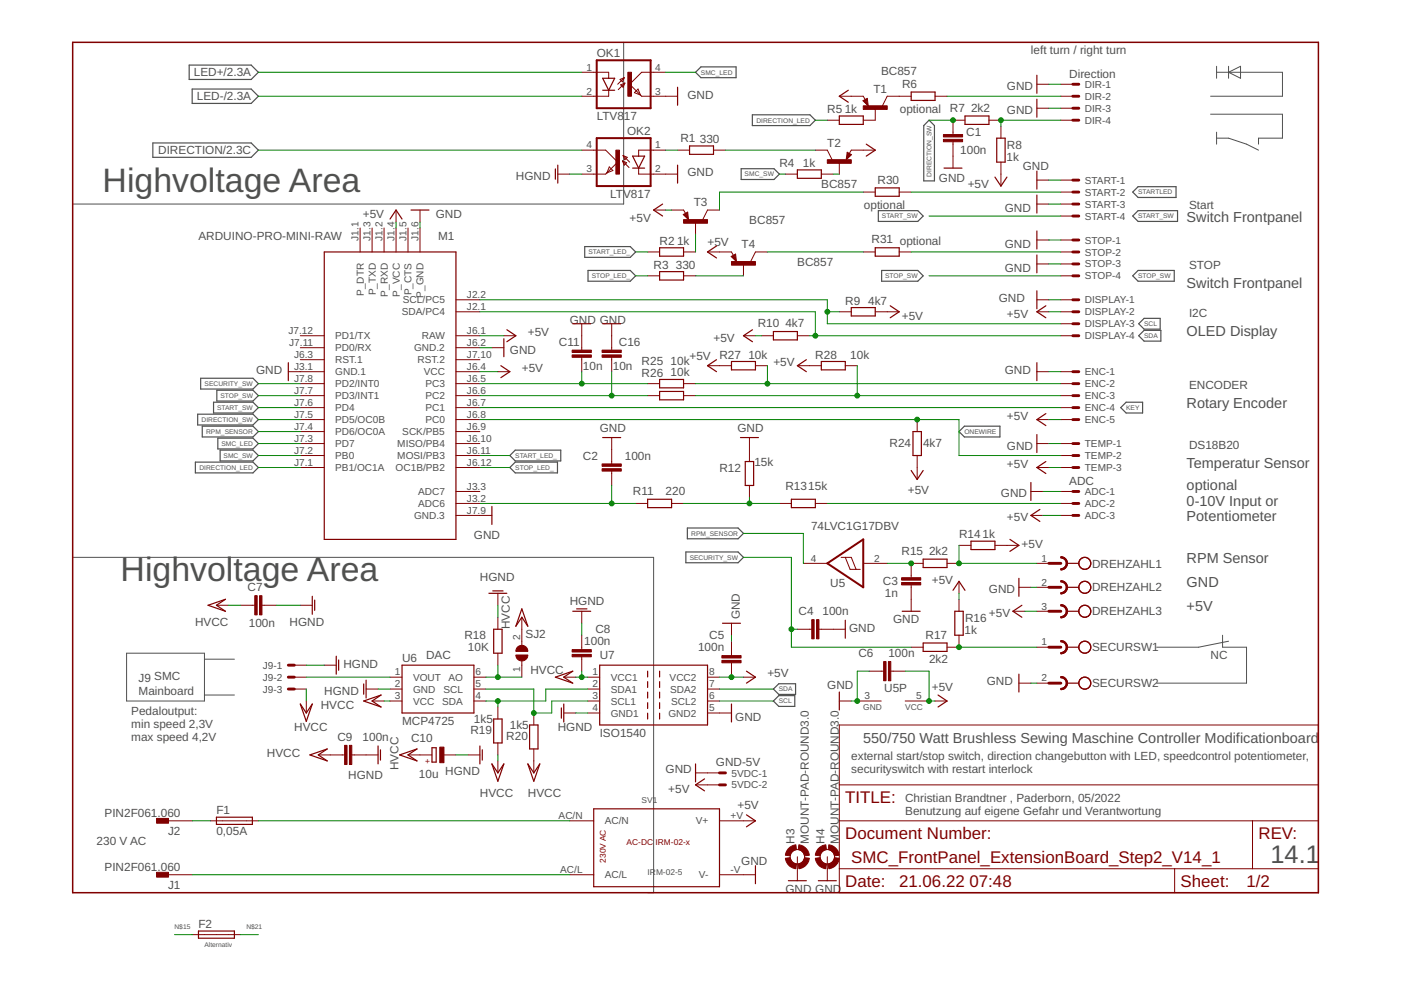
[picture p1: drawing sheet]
<svg xmlns="http://www.w3.org/2000/svg" width="297mm" height="210mm" viewBox="0 0 297 210" stroke-linecap="round" stroke-linejoin="round" font-family="sans-serif">
<g fill="none" stroke="#505050" stroke-width=".21">
<path d="M132.2 9v34.3h-116.8M257.9 15.3h14v5.1h-15.2M257.9 14.1v2.5M260.5 14.1v2.5M260.5 15.3l2.5-1.2v2.5zM256.7 24.2h15.2v5.1h-5.1v1.3M257.9 29.3h2.6l3.8 1.3 2.5 1.2M257.9 28v2.6M15.4 118.2h123.2v71.1h-1.3M26.8 138.5h16.5v10.1h-16.5zM43.3 139.8h6.4M259.2 134.7v2.5h5.1v7.6h-19.1"/>
<path d="M260.5 136l-6.4 1.2h-8.9M43.3 147.4h6.4"/>
</g>
<g fill="none" stroke="#505050" stroke-width=".25">
<path d="M40.1 13.8h13.2l1.5 1.5-1.5 1.5h-13.2zM40.7 18.9h12.6l1.5 1.5-1.5 1.5h-12.6zM148.6 14.2h7.5v2.3h-7.5l-1.1-1.2zM32.4 30.3h20.9l1.5 1.5-1.5 1.6h-20.9zM157.1 35.8h7l1.1 1.1-1.1 1.2h-7zM159.5 24.3h12.2l1.2 1.2-1.2 1.1h-12.2zM197 25.5l1.1 1.1v11.8h-2.2v-11.8zM124 52.3h9.6l1.2 1.1-1.2 1.2h-9.6zM124.7 57.3h8.9l1.2 1.2-1.2 1.1h-8.9zM186.2 44.7h8.4l1.1 1.1-1.1 1.1h-8.4zM186.9 57.3h7.7l1.1 1.2-1.1 1.1h-7.7zM240.2 40.7l1.1-1.1h8v2.3h-8z"/>
<path d="M240.2 45.8l1.1-1.1h8.4v2.2h-8.4zM240.2 58.5l1.1-1.2h7.7v2.3h-7.7zM241.4 68.6l1.2-1.1h3.4v2.3h-3.4zM241.4 71.2l1.2-1.2h3.5v2.3h-3.5zM41.4 98h12.2l1.2 1.1-1.2 1.2h-12.2zM41.9 87.8h11.7l1.2 1.2-1.2 1.1h-11.7zM42.5 80.2h11.1l1.2 1.1-1.2 1.2h-11.1zM42.9 90.4h10.7l1.2 1.1-1.2 1.1h-10.7zM45.3 85.3h8.3l1.2 1.1-1.2 1.2h-8.3zM46 82.7h7.6l1.2 1.2-1.2 1.1h-7.6zM46.2 92.9h7.4l1.2 1.1-1.2 1.2h-7.4zM46.7 95.4h6.9l1.2 1.2-1.2 1.1h-6.9z"/>
<path d="M108.1 99.1l1.1-1.1h9v2.3h-9zM109.2 95.4h9.7v2.3h-9.7l-1.1-1.1zM203.3 91.5l1.2-1.1h7.5v2.2h-7.5zM237.6 86.4l1.2-1.1h3.5v2.3h-3.5zM145.4 117h11.1l1.1 1.2-1.1 1.1h-11.1zM145.7 112h10.8l1.1 1.1-1.1 1.1h-10.8zM164 148.6l1.1-1.1h3.4v2.3h-3.4zM164 146.1l1.1-1.1h3.6v2.2h-3.6z"/>
</g>
<path d="M15.4 9h264.1v180.3h-264.1z" fill="none" stroke="#800000" stroke-width=".32"/>
<g fill="none" stroke="#800000" stroke-width=".21">
<path d="M123.3 15.3h5.8v1.3M129.1 19.1v1.3h-5.8M131.5 16.8l.9-.3-.4 .9zM131.6 18l.9-.4-.4 .9zM132.4 16.5l-1.4 1.4M132.5 17.6l-1.4 1.4M135.3 18.9l.5 1.3-1.3-.6zM141.1 15.3h-5.1l-2.5 2.6 2.5 2.5h7.7M219.8 17.9h2.6M224.9 17.9h2.6M118.3 36.9h2.5M123.3 31.8h5.1l2.6 2.6-2.6 2.5h-5.1"/>
<path d="M129.2 35.4l.7 .8-1.2 .5zM132 34.1l1.4 1.4M132 34.1l.9 .4-.5 .5zM132.1 33l.9 .4-.5 .5zM132.1 33l1.4 1.4M135.4 35.6v1.3h8.3M141.1 31.8h-5.7v1.3M143.7 31.8h2.5M151.3 31.8h2.5M166.5 36.9h2.6M172.9 31.8h2.5l1 2.1M174.1 36.9h2.6"/>
<path d="M175.4 25.5h2.5M177.9 34.4v2.5M177.9 20.4h5.1l.4 .7M179.6 32.3l.9 .5-1.1 1zM183 21.4l.9-.6 .2 1.6zM185.6 31.8h-5.1l-.4 .8M185.6 22.9v2.6h-2.6M193.2 20.4h-5.1l-1 2M198.2 20.4h2.6M202.1 30.1v5.5M204.6 25.5h-2.5v3M209.7 25.5h2.5"/>
<path d="M212.2 26.8v2.5M212.2 34.4v5.1M219.8 38.2h2.6M219.8 22.9h2.6M224.9 20.4h2.6M224.9 38.2h2.6M224.9 22.9h2.6M224.9 25.5h2.6M76.3 48.3v5.1M78.9 48.3v5.1M81.4 48.3v5.1M84 44.5v2.6"/>
<path d="M84 48.3v5.1M86.5 48.3v5.1M89 44.5v2.6M89 48.3v5.1M137.3 53.4h2.5M137.3 58.5h2.5M138.6 44.5h2.5M142.4 44.5h2.5l.5 .8M144.9 45.5l.9-.5 .2 1.5zM144.9 53.4h2.6M144.9 58.5h2.6M147.5 47.1v2.5"/>
<path d="M150 53.4h5.1l.4 .7M152.5 44.5h-2.5l-1 2.1M155 54.4l1-.5 .1 1.5zM157.6 56v2.5M162.7 53.4h-2.5l-1 2.1M183 53.4h2.6M183 40.7h2.6M190.6 53.4h2.6M190.6 40.7h2.6M219.8 43.3h2.6M219.8 50.9h2.6M219.8 56h2.6"/>
<path d="M224.9 53.4h2.6M224.9 58.5h2.6M224.9 43.3h2.6M224.9 40.7h2.6M224.9 45.8h2.6M224.9 50.9h2.6M224.9 56h2.6M61.1 78.8h7.6M63.7 71.2h5M63.7 73.7h5M63.7 76.3h5M96.7 78.8h5"/>
<path d="M96.7 71.2h5M96.7 66.1h5M96.7 63.6h5M96.7 73.7h5M96.7 76.3h5M104.3 73.7h2.5M105.6 78.8h2.5M106.8 71.2h2.6M123.3 68.6v5.6M123.3 75.8v3M129.7 68.6v5.6M129.7 75.8v3"/>
<path d="M150 77.5h5.1M157.6 71.2h2.6M160.2 77.5h2.5M161.4 71.2h2.6M169.1 71.2h2.5M169.1 77.5h5M177.9 66.1h2.6M179.2 77.5h2.6M185.6 66.1h5M219.8 78.8h2.6M219.8 66.1h2.6M219.8 63.6h2.6"/>
<path d="M224.9 78.8h2.6M224.9 71.2h2.6M224.9 66.1h2.6M224.9 63.6h2.6M224.9 68.6h2.6M63.7 81.3h5M63.7 83.9h5M63.7 86.4h5M63.7 89h5M63.7 94h5M63.7 96.6h5M63.7 99.1h5"/>
<path d="M63.7 91.5h5M96.7 81.3h5M96.7 83.9h5M96.7 86.4h5M96.7 89h5M96.7 94h5M96.7 96.6h5M96.7 99.1h5M96.7 91.5h5M129.7 92.8v5.6M129.7 99.9v3M137.3 81.3h2.5"/>
<path d="M137.3 83.9h2.5M144.9 81.3h2.6M144.9 83.9h2.6M158.9 92.8v5.1M194.5 89v2.5M194.5 96.6v5.1M219.8 89h2.6M219.8 94h2.6M219.8 99.1h2.6M224.9 81.3h2.6M224.9 83.9h2.6M224.9 86.4h2.6"/>
<path d="M224.9 89h2.6M224.9 94h2.6M224.9 96.6h2.6M224.9 99.1h2.6M96.7 104.2h5M96.7 106.7h5M96.7 109.3h7.6M134.8 106.7h2.5M142.4 106.7h2.5M158.9 102.9v2.6M165.2 106.7h2.6M170.3 119.4h5.1"/>
<path d="M172.9 106.7h2.5M178.3 118.2h2.2l1 2.5M179.2 118.2l1 2.5h2.2M183 119.4h5.1M195.7 119.4h-2.5v3.1M200.8 119.4h2.5M203.3 115.6h2.6M210.9 115.6h5.1M218.6 104.2h2.5M218.6 109.3h2.5M219.8 119.4h2.6M224.9 104.2h2.6"/>
<path d="M224.9 106.7h2.6M224.9 109.3h2.6M45.9 128.3h2.5M51 128.3h3M55.5 128.3h3.1M63.7 128.3h2.5M105.6 125.8v2.5M105.6 130.9v2.5M105.6 138.5v2.5M110.6 130.9v5.9M123.3 129.6v2.5M123.3 134.7v3"/>
<path d="M123.3 139.3v3M155.1 132.1v2.6M155.1 136v3M169.1 133.4h3M173.6 133.4h5.6M193.2 137.2h2.5M193.2 124v5.6M203.3 123.3v2.5M203.3 127.1v2.5M203.3 134.7v2.5h-2.5M214.8 129.6h2.5M216 124.5h2.6"/>
<path d="M219.8 137.2h2.6M219.8 124.5h2.6M219.8 129.6h2.6M62.4 143.6h2.5M62.4 146.1h2.5M62.4 141h2.5M64.9 148.6v2.6M68.7 141h2.6M77.6 146.1h2.6M78.9 148.6h2.5M82.7 143.6h2.5M82.7 146.1h2.5"/>
<path d="M82.7 148.6h2.5M100.5 143.6h2.5M100.5 146.1h2.5M100.5 148.6h2.5M105.6 149.9v2.5M105.6 157.5v2.6M110.6 140.1v3.5M113.2 151.2v2.5M113.2 158.8v5.1M119.5 143.6h2.6M119.5 151.2h2.6M124.6 143.6h2.5"/>
<path d="M124.6 151.2h2.5M124.6 146.1h2.5M124.6 148.6h2.5M150 143.6h2.5M150 151.2h5.1M150 146.1h2.5M150 148.6h2.5M155.1 140.5v3.1M157.6 143.6h2.6M177.9 153.7h101.6v35.6h-101.6zM177.9 148.6h2.6M181.8 148.6h5"/>
<path d="M184.3 142.3h3M188.9 142.3h3M191.9 148.6h5.1M198.2 148.6h2.6M216 144.8h2.6M219.8 144.8h2.6M35.7 174h5.1M44.6 174h10.2M67.5 160.1h5.6M74.6 160.1h5.6M86.5 160.1h5.1M94.1 160.1h2.6"/>
<path d="M99.2 160.1h2.5M105.6 161.3v2.6M120.8 174h5.1M147.5 166.4h5M147.5 163.9h5M152.5 174h7.7M177.9 174h101.6M177.9 166.4h101.6M265.6 174v10.2M35.7 185.5h5.1M40.8 198.2h10.2M120.8 185.5h5.1"/>
<path d="M152.5 185.5h7.7M169.1 181.7v5M175.4 181.7v5M177.9 184.2h101.6M249 184.2v5.1"/>
<circle cx="169.1" cy="181.7" r="1.52"/>
<circle cx="175.4" cy="181.7" r="1.52"/>
</g>
<g fill="none" stroke="#800000" stroke-width=".25">
<path d="M127.8 16.6h2.5l-1.2 2.5zM127.8 19.1h2.5M143.7 18.5v3.8M179.9 19.1l-2 1.3 2 1.3M193.2 19.5h5v1.8h-5zM219.8 16v3.8M117.8 35.8v2.2M118.3 35v3.8M134.1 35.6h2.6M134.1 33.1h2.6l-1.3 2.5zM143.7 35v3.8M146.2 30.9h5.1v1.8h-5.1z"/>
<path d="M169.1 36h5v1.8h-5zM177.9 24.6h5.1v1.8h-5.1zM179.7 32.5l.7 .4-.8 .7 .1-1 .4 .3-.2 .3v-.3M183.7 30.6l1.9 1.2-1.9 1.3M183.8 21l-.6 .4 .7 .8-.1-1-.4 .2 .3 .4v-.4M185.6 39.8h5v1.8h-5zM200.2 35.6h3.8M204.6 24.6h5.1v1.8h-5.1zM210.9 37.5l1.3 2 1.3-2M211.3 29.3h1.8v5.1h-1.8zM219.8 21v3.8M219.8 36.3v3.8"/>
<path d="M68.7 53.4h28v61h-28zM82.7 46.4l1.3-1.9 1.2 1.9M87.1 44.5h3.9M139.8 52.5h5.1v1.8h-5.1zM139.8 57.6h5.1v1.8h-5.1zM140.5 43.3l-1.9 1.2 1.9 1.3M145.7 45.2l-.6 .4 .7 .7-.1-1-.4 .3 .3 .3v-.3M151.9 52.2l-1.9 1.2 1.9 1.3M155.9 54.1l-.7 .3 .8 .8-.1-1-.4 .2 .2 .4v-.4M185.6 52.5h5v1.8h-5zM219.8 41.4v3.8M219.8 49v3.8"/>
<path d="M219.8 54.1v3.7M61.1 76.9v3.8M106.2 77.5l1.9 1.3-1.9 1.3M106.8 71.8v3.8M107.5 69.9l1.9 1.3-1.9 1.3M121.4 68.6h3.8M127.8 68.6h3.8M151.9 76.3l-1.9 1.2 1.9 1.3M155.1 76.6h5.1v1.8h-5.1zM159.5 69.9l-1.9 1.3 1.9 1.3M164 70.3h5.1v1.8h-5.1zM171 76.3l-1.9 1.2 1.9 1.3"/>
<path d="M174.1 76.6h5.1v1.8h-5.1zM180.5 65.2h5.1v1.8h-5.1zM188.7 64.8l1.9 1.3-1.9 1.3M219.8 61.7v3.8M219.8 76.9v3.8M221.7 64.8l-1.9 1.3 1.9 1.3M127.8 92.8h3.8M139.8 80.5h5.1v1.7h-5.1zM139.8 83h5.1v1.8h-5.1zM157 92.8h3.8M158 97.9h1.8v5h-1.8zM193.2 99.8l1.3 1.9 1.2-1.9"/>
<path d="M193.6 91.5h1.7v5.1h-1.7zM219.8 92.1v3.8M221.7 87.7l-1.9 1.3 1.9 1.2M221.7 97.9l-1.9 1.2 1.9 1.3M104.3 107.4v3.8M137.3 105.9h5.1v1.7h-5.1zM167.8 105.9h5.1v1.7h-5.1zM195.7 118.6h5.1v1.7h-5.1zM205.9 114.7h5v1.8h-5zM214.1 114.4l1.9 1.2-1.9 1.3M218.6 102.3v3.8M220.5 108l-1.9 1.3 1.9 1.3"/>
<path d="M226.2 119.4h2.5M44.1 128.3l3.7-1.2-1.9 1.2 1.9 1.3zM66.2 126.4v3.8M66.7 127.2v2.2M71.3 139.1v3.8M71.8 139.9v2.2M103.7 125.8h3.8M104.5 125.3h2.2M104.7 133.4h1.7v5.1h-1.7zM110.6 129.1l1.3 3.7-1.3-1.9-1.2 1.9zM121.4 129.6h3.8M122.3 129.1h2.1"/>
<path d="M153.2 132.1h3.8M179.2 131.5v3.8M191.3 129.6h3.8M195.7 136.3h5.1v1.8h-5.1zM202.1 125.2l1.2-1.9 1.3 1.9M202.4 129.6h1.8v5.1h-1.8zM216 122.6v3.8M216.7 128.3l-1.9 1.3 1.9 1.3M226.2 129.6h2.5M226.2 137.2h2.5M226.2 124.5h2.5M63.7 149.3l1.2 1.9 1.3-1.9-1.3 3.7z"/>
<path d="M77.1 148.6l3.7-1.2-1.9 1.2 1.9 1.3zM77.1 145v2.2M77.6 144.2v3.8M80.2 158.2v3.8M80.7 159v2.2M85.2 141h15.3v10.2h-15.3zM91.6 158.5h.9v3.1h-.9zM101.7 158.2v3.8M102.3 159v2.2M104.7 152.4h1.7v5.1h-1.7zM112.3 153.7h1.8v5.1h-1.8zM117.8 143.6l3.6-1.3-1.9 1.3 1.9 1.2z"/>
<path d="M119 150.1v2.2M119.5 149.3v3.8M127.1 141h22.9v12.7h-22.9zM137.3 142.3v1.2M137.3 144.5v1.3M137.3 146.7v1.3M137.3 149v1.2M137.3 151.2v1.2M139.8 142.3v1.2M139.8 144.5v1.3M139.8 146.7v1.3M139.8 149v1.2"/>
<path d="M139.8 151.2v1.2M155.1 149.3v3.8M158.3 142.3l1.9 1.3-1.9 1.2M177.9 146.7v3.8M198.9 147.4l1.9 1.2-1.9 1.3M216 142.9v3.8M226.2 144.8h2.5M45.9 173.3h7.6v1.5h-7.6zM65.7 160.1l3.7-1.3-1.9 1.3 1.9 1.2zM84.7 160.1l3.7-1.3-1.9 1.3 1.9 1.2zM104.3 162l1.3 1.9 1.2-1.9-1.2 3.7zM111.9 162l1.3 1.9 1.2-1.9-1.2 3.7z"/>
<path d="M125.9 171.5h26.6v16.5h-26.6zM147.5 162v3.8M149.4 165.1l-1.9 1.3 1.9 1.3M158.3 172.8l1.9 1.2-1.9 1.3M42.1 197.4h7.6v1.5h-7.6zM160.2 183.6v3.8M167.2 186.7h3.8M173.5 186.7h3.8"/>
<circle cx="230" cy="119.4" r="1.27"/>
<circle cx="230" cy="137.2" r="1.27"/>
<circle cx="230" cy="129.6" r="1.27"/>
<circle cx="230" cy="124.5" r="1.27"/>
<circle cx="230" cy="144.8" r="1.27"/>
</g>
<g fill="#800000" stroke="#800000" stroke-width=".21">
<path d="M33.2 173.5h2.5v1h-2.5z"/>
<path d="M33.2 185h2.5v1h-2.5z"/>
<path d="M133.1 15.3h.8v5.1h-.8z"/>
<path d="M173.1 131.4h.5v4h-.5z"/>
<path d="M172.1 131.4h.5v4h-.5z"/>
<path d="M54 126.3h.5v4.1h-.5z"/>
<path d="M55 126.3h.5v4.1h-.5z"/>
<path d="M153.1 139h4v.5h-4z"/>
<path d="M153.1 140h4v.5h-4z"/>
<path d="M73.1 158h.5v4.1h-.5z"/>
<path d="M74.1 158h.5v4.1h-.5z"/>
<path d="M93.2 158.4h.9v3.3h-.9z"/>
<path d="M121.3 137.7h4.1v.5h-4.1z"/>
<path d="M121.3 138.7h4.1v.6h-4.1z"/>
<path d="M155.1 55.5h5.1v.7h-5.1z"/>
<path d="M191.2 122.5h4v.5h-4z"/>
<path d="M191.2 123.5h4v.5h-4z"/>
<path d="M127.7 98.4h4v.5h-4z"/>
<path d="M127.7 99.4h4v.5h-4z"/>
<path d="M187.3 140.3h.6v4h-.6z"/>
<path d="M188.4 140.3h.5v4h-.5z"/>
<path d="M144.9 46.6h5.1v.7h-5.1z"/>
<path d="M175.4 33.9h5.1v.7h-5.1z"/>
<path d="M200 28.5h4.1v.5h-4.1z"/>
<path d="M200 29.5h4.1v.6h-4.1z"/>
<path d="M183 22.4h5.1v.8h-5.1z"/>
<path d="M130.6 31.8h.7v5.1h-.7z"/>
<path d="M121.3 74.2h4.1v.5h-4.1z"/>
<path d="M121.3 75.2h4.1v.6h-4.1z"/>
<path d="M127.7 74.2h4v.5h-4z"/>
<path d="M127.7 75.2h4v.6h-4z"/>
</g>
<path d="M126.5 12.8h11.4v10.1h-11.4zM126.5 29.3h11.4v10.2h-11.4zM175.4 119.4l7.6-5v10.1z" fill="none" stroke="#800000" stroke-width=".42"/>
<g fill="#800000" stroke="#800000" stroke-width=".21">
<path d="M224.9 135.8a1.37 1.37 0 0 1 1.4 1.4h-.2l-.1-.5-.4-.4-.7-.2z" fill-rule="evenodd"/>
<path d="M224.9 138.4l.7-.3 .4-.4 .1-.5h.2a1.37 1.37 0 0 1-1.4 1.4z" fill-rule="evenodd"/>
<path d="M224.9 135.8a1.4 1.4 0 0 1 1.4 1.4 1.4 1.4 0 0 1-1.4 1.4v-.2a1.14 1.14 0 0 0 1.2-1.2 1.14 1.14 0 0 0-1.2-1.1z" fill-rule="evenodd"/>
<path d="M224.9 143.4a1.37 1.37 0 0 1 1.4 1.4h-.2l-.1-.5-.4-.4-.7-.2z" fill-rule="evenodd"/>
<path d="M224.9 146l.7-.3 .4-.4 .1-.5h.2a1.37 1.37 0 0 1-1.4 1.4z" fill-rule="evenodd"/>
<path d="M224.9 143.4a1.39 1.39 0 0 1 1.4 1.4 1.39 1.39 0 0 1-1.4 1.4v-.2a1.13 1.13 0 0 0 1.2-1.2 1.13 1.13 0 0 0-1.2-1.1z" fill-rule="evenodd"/>
<path d="M109.8 137.1a1.27 1.27 0 0 1 1.4-.2 1.27 1.27 0 0 1 .7 1.2h-2.5l.1-.5z" fill-rule="evenodd"/>
<path d="M109.4 138.9h2.5a1.27 1.27 0 0 1-1.3 1.2 1.27 1.27 0 0 1-1.2-1.2z" fill-rule="evenodd"/>
<path d="M173.4 180l.7-.5 1-.4 .1 1-.6 .3a1.4 1.4 0 0 0-.7 1.1l-1-.2z" fill-rule="evenodd"/>
<path d="M172.9 182l1-.2 .4 1 .9 .4-.1 1a2.48 2.48 0 0 1-2.2-2.2z" fill-rule="evenodd"/>
<path d="M175.6 183.2a1.51 1.51 0 0 0 1.3-1.4l1 .2a2.53 2.53 0 0 1-2.2 2.2z" fill-rule="evenodd"/>
<path d="M175.7 179.1a2.54 2.54 0 0 1 2.2 2.2l-1 .2-.4-.9-.9-.5z" fill-rule="evenodd"/>
<path d="M167.1 180l.6-.5 1-.4 .2 1-.7 .3a1.4 1.4 0 0 0-.7 1.1l-1-.2z" fill-rule="evenodd"/>
<path d="M166.5 182l1-.2 .5 1 .9 .4-.2 1a2.48 2.48 0 0 1-2.2-2.2z" fill-rule="evenodd"/>
<path d="M169.2 183.2a1.51 1.51 0 0 0 1.4-1.4l1 .2a2.59 2.59 0 0 1-2.2 2.2z" fill-rule="evenodd"/>
<path d="M169.4 179.1a2.59 2.59 0 0 1 2.2 2.2l-1 .2-.5-.9-.9-.5z" fill-rule="evenodd"/>
<path d="M224.9 118a1.37 1.37 0 0 1 1.4 1.4h-.2l-.1-.5-.4-.3-.7-.3z" fill-rule="evenodd"/>
<path d="M224.9 120.6l.7-.3 .4-.4 .1-.5h.2a1.37 1.37 0 0 1-1.4 1.4z" fill-rule="evenodd"/>
<path d="M224.9 118a1.4 1.4 0 0 1 1.4 1.4 1.4 1.4 0 0 1-1.4 1.4v-.2a1.14 1.14 0 0 0 1.2-1.2 1.14 1.14 0 0 0-1.2-1.1z" fill-rule="evenodd"/>
<path d="M224.9 123.1a1.37 1.37 0 0 1 1.4 1.4h-.2l-.1-.5-.4-.4-.7-.2z" fill-rule="evenodd"/>
<path d="M224.9 125.7l.7-.3 .4-.4 .1-.5h.2a1.37 1.37 0 0 1-1.4 1.4z" fill-rule="evenodd"/>
<path d="M224.9 123.1a1.4 1.4 0 0 1 1.4 1.4 1.4 1.4 0 0 1-1.4 1.4v-.2a1.14 1.14 0 0 0 1.2-1.2 1.14 1.14 0 0 0-1.2-1.1z" fill-rule="evenodd"/>
<path d="M224.9 128.2a1.37 1.37 0 0 1 1.4 1.4h-.2l-.1-.5-.4-.4-.7-.2z" fill-rule="evenodd"/>
<path d="M224.9 130.7l.7-.2 .4-.4 .1-.5h.2a1.37 1.37 0 0 1-1.4 1.4z" fill-rule="evenodd"/>
<path d="M224.9 128.2a1.4 1.4 0 0 1 1.4 1.4 1.4 1.4 0 0 1-1.4 1.4v-.3a1.14 1.14 0 0 0 1.2-1.1 1.14 1.14 0 0 0-1.2-1.1z" fill-rule="evenodd"/>
</g>
<g fill="none" stroke="#800000" stroke-width=".61">
<path d="M227.5 17.9h1.2M227.5 20.4h1.2M227.5 22.9h1.2M227.5 25.5h1.2M227.5 38.2h1.2M227.5 40.7h1.2M227.5 43.3h1.2M227.5 45.8h1.2M227.5 50.9h1.2M227.5 53.4h1.2M227.5 56h1.2M227.5 58.5h1.2"/>
<path d="M227.5 63.6h1.2M227.5 66.1h1.2M227.5 68.6h1.2M227.5 71.2h1.2M227.5 78.8h1.2M227.5 81.3h1.2M227.5 83.9h1.2M227.5 86.4h1.2M227.5 89h1.2M227.5 94h1.2M227.5 96.6h1.2M227.5 99.1h1.2"/>
<path d="M222.4 119.4h2.5M227.5 104.2h1.2M227.5 106.7h1.2M227.5 109.3h1.2M222.4 137.2h2.5M222.4 124.5h2.5M222.4 129.6h2.5M61.1 141h1.3M61.1 143.6h1.3M61.1 146.1h1.3M222.4 144.8h2.5M152.5 166.4h1.3"/>
<path d="M152.5 163.9h1.3"/>
</g>
<g fill="none" stroke="#008000" stroke-width=".21">
<path d="M54.8 15.3h68.5M141.1 15.3h6.4M222.4 17.9h2.5M54.8 20.4h68.5M54.8 31.8h68.5M120.8 36.9h2.5M141.1 31.8h2.6M153.8 31.8h19.1M165.2 36.9h1.3M172.9 25.5h2.5M176.7 36.9h1.2M197 25.5h5.1"/>
<path d="M200.8 20.4h24.1M222.4 38.2h2.5M222.4 22.9h2.5M224.9 25.5h-12.7v1.3M84 47.1v1.2M89 47.1v1.2M134.8 58.5h2.5M134.8 53.4h2.5M141.1 44.5h1.3M147.5 49.6v3.8M147.5 58.5h10.1M162.7 53.4h20.3"/>
<path d="M183 40.7h-30.5v3.8M193.2 40.7h31.7M193.2 53.4h31.7M197 58.5h27.9M197 45.8h27.9M222.4 43.3h2.5M222.4 50.9h2.5M222.4 56h2.5M101.7 63.6h73.7v5h49.5M101.7 78.8h3.9M101.7 73.7h2.6M101.7 71.2h5.1"/>
<path d="M101.7 66.1h71.2v5.1M123.3 78.8v2.5M129.7 78.8v5.1M160.2 71.2h1.2M162.7 77.5v3.8M171.6 71.2h53.3M175.4 66.1h2.5M181.8 77.5v6.4M222.4 63.6h2.5M222.4 78.8h2.5M222.4 66.1h2.5M54.8 94h8.9"/>
<path d="M54.8 89h8.9M54.8 99.1h8.9M54.8 81.3h8.9M54.8 86.4h8.9M54.8 83.9h8.9M54.8 96.6h8.9M54.8 91.5h8.9M101.7 89h101.6v7.6h21.6M101.7 99.1h6.4M101.7 81.3h35.6M101.7 86.4h123.2M101.7 83.9h35.6"/>
<path d="M101.7 96.6h6.4M147.5 81.3h77.4M147.5 83.9h77.4M222.4 94h2.5M222.4 89h2.5M222.4 99.1h2.5M101.7 106.7h33.1M129.7 102.9v3.8M144.9 106.7h20.3M157.6 118.2h10.2v19h25.4M157.6 113.1h12.7v6.3M158.9 105.5v1.2"/>
<path d="M175.4 106.7h49.5M188.1 119.4h5.1M203.3 115.6v3.8h16.5M221.1 104.2h3.8M221.1 109.3h3.8M48.4 128.3h2.6M58.6 128.3h5.1M105.6 128.3v2.6M123.3 132.1v2.6M155.1 134.7v1.3M167.8 133.4h1.3M203.3 125.8v1.3"/>
<path d="M203.3 137.2h16.5M217.3 129.6h2.5M218.6 124.5h1.2M64.9 143.6h17.8M64.9 141h3.8M64.9 146.1v2.5M80.2 146.1h2.5M81.4 148.6h1.3M103 146.1h10.2v5.1h3.8v-2.6h7.6M103 143.6h7.6M105.6 141v2.6M105.6 148.6v1.3"/>
<path d="M122.1 143.6h2.5M122.1 151.2h2.5M123.3 142.3v1.3M124.6 146.1h-8.9v2.5h-12.7M152.5 148.6h11.5M152.5 143.6h5.1M152.5 146.1h11.5M184.3 142.3h-2.5v6.3h-1.3M191.9 142.3h5.1v6.3h1.2M218.6 144.8h1.2M40.8 174h3.8M54.8 174h66"/>
<path d="M96.7 160.1h2.5M105.6 160.1v1.2M37 198.2h3.8M40.8 185.5h80M51 198.2h3.8"/>
</g>
<g fill="#008000" stroke="#008000" stroke-width=".21">
<circle cx="181.8" cy="148.6" r=".51"/>
<circle cx="155.1" cy="143.6" r=".51"/>
<circle cx="197" cy="148.6" r=".51"/>
<circle cx="175.4" cy="66.1" r=".51"/>
<circle cx="172.9" cy="71.2" r=".51"/>
<circle cx="105.6" cy="148.6" r=".51"/>
<circle cx="105.6" cy="143.6" r=".51"/>
<circle cx="167.8" cy="133.4" r=".51"/>
<circle cx="194.5" cy="89" r=".51"/>
<circle cx="193.2" cy="119.4" r=".51"/>
<circle cx="203.3" cy="119.4" r=".51"/>
<circle cx="203.3" cy="137.2" r=".51"/>
<circle cx="158.9" cy="106.7" r=".51"/>
<circle cx="129.7" cy="106.7" r=".51"/>
<circle cx="202.1" cy="25.5" r=".51"/>
<circle cx="212.2" cy="25.5" r=".51"/>
<circle cx="123.3" cy="143.6" r=".51"/>
<circle cx="113.2" cy="151.2" r=".51"/>
<circle cx="129.7" cy="83.9" r=".51"/>
<circle cx="123.3" cy="81.3" r=".51"/>
<circle cx="162.7" cy="81.3" r=".51"/>
<circle cx="181.8" cy="83.9" r=".51"/>
</g>
<g font-size="7.2" fill="#505050">
<text x="21.8" y="40.7">Highvoltage Area</text>
<text x="25.6" y="123.2">Highvoltage Area</text>
</g>
<text font-size="5.4" fill="#505050" x="269.4" y="182.9">14.1</text>
<g font-size="3.6" fill="#800000">
<text x="179.2" y="170.2">TITLE:</text>
<text x="179.2" y="177.8">Document Number:</text>
<text x="266.8" y="177.8">REV:</text>
<text x="180.5" y="182.9">SMC_FrontPanel_ExtensionBoard_Step2_V14_1</text>
<text x="179.2" y="188">Date:</text>
<text x="190.6" y="188">21.06.22</text>
<text x="205.6" y="188">07:48</text>
<text x="250.3" y="188">Sheet:</text>
<text x="264.3" y="188">1/2</text>
</g>
<g font-size="3.1" fill="#505050">
<text x="251.6" y="47.1">Switch Frontpanel</text>
<text x="251.6" y="61">Switch Frontpanel</text>
<text x="251.6" y="71.2">OLED Display</text>
<text x="251.6" y="86.4">Rotary Encoder</text>
<text x="251.6" y="99.1">Temperatur Sensor</text>
<text x="251.6" y="104">optional</text>
<text x="251.6" y="107.3">0-10V Input or</text>
<text x="251.6" y="110.6">Potentiometer</text>
<text x="251.6" y="119.4">RPM Sensor</text>
<text x="251.6" y="124.5">GND</text>
<text x="251.6" y="129.6">+5V</text>
<text x="183" y="157.5">550/750 Watt Brushless Sewing Maschine Controller Modificationboard</text>
</g>
<g font-size="2.5" fill="#505050">
<text x="218.6" y="11.5">left turn / right turn</text>
<text x="41.1" y="16.2">LED+/2.3A</text>
<text x="126.5" y="12.1">OK1</text>
<text x="186.8" y="15.8">BC857</text>
<text x="226.7" y="16.5">Direction</text>
<text x="41.7" y="21.3">LED-/2.3A</text>
<text x="145.7" y="20.9">GND</text>
<text x="175.4" y="24">R5</text>
<text x="179.1" y="24">1k</text>
<text x="185.2" y="19.6">T1</text>
<text x="190.8" y="24">optional</text>
<text x="191.3" y="18.6">R6</text>
<text x="201.4" y="23.7">R7</text>
<text x="205.9" y="23.7">2k2</text>
<text x="213.5" y="19.1">GND</text>
<text x="126.5" y="25.5">LTV8</text>
<text x="132.3" y="25.5">17</text>
<text x="132.9" y="28.7">OK2</text>
<text x="204.9" y="28.9">C1</text>
<text x="213.5" y="24.2">GND</text>
<text x="33.5" y="32.7">DIRECTION/2.3C</text>
<text x="144.3" y="30">R1</text>
<text x="148.4" y="30.3">330</text>
<text x="165.2" y="35.4">R4</text>
<text x="170.2" y="35.4">1k</text>
<text x="175.4" y="31.1">T2</text>
<text x="203.6" y="32.7">100n</text>
<text x="213.4" y="34.1">1k</text>
<text x="213.5" y="31.6">R8</text>
<text x="109.4" y="38.2">HGND</text>
<text x="129.4" y="42">LTV817</text>
<text x="145.7" y="37.4">GND</text>
<text x="174.1" y="40">BC857</text>
<text x="186.1" y="38.9">R30</text>
<text x="199.1" y="38.7">GND</text>
<text x="205.2" y="40">+5V</text>
<text x="216.8" y="36.1">GND</text>
<text x="76.9" y="46.3">+5V</text>
<text x="92.4" y="46.3">GND</text>
<text x="133.5" y="47.1">+5V</text>
<text x="147.1" y="43.8">T3</text>
<text x="158.9" y="47.6">BC857</text>
<text x="183.2" y="44.3">optional</text>
<text x="213" y="45">GND</text>
<text x="252.1" y="44.4">Start</text>
<text x="42.1" y="50.9">ARDUINO-PRO-MINI-RAW</text>
<text x="92.9" y="50.9">M1</text>
<text x="139.8" y="51.9">R2</text>
<text x="143.6" y="51.9">1k</text>
<text x="150" y="52.1">+5V</text>
<text x="157.2" y="52.7">T4</text>
<text x="184.8" y="51.6">R31 optional</text>
<text x="213" y="52.7">GND</text>
<text x="138.6" y="57">R3</text>
<text x="143.3" y="57">330</text>
<text x="169" y="56.5">BC857</text>
<text x="213" y="57.7">GND</text>
<text x="252.1" y="57.1">STOP</text>
<text x="179.2" y="64.6">R9</text>
<text x="184.1" y="64.6">4k7</text>
<text x="211.8" y="64.1">GND</text>
<text x="111.9" y="71.2">+5V</text>
<text x="120.8" y="68.7">GND GND</text>
<text x="160.7" y="69.4">R10</text>
<text x="166.5" y="69.4">4k7</text>
<text x="191.2" y="67.9">+5V</text>
<text x="213.5" y="67.4">+5V</text>
<text x="252.1" y="67.3">I2C</text>
<text x="108.1" y="75">GND</text>
<text x="118.5" y="73.3">C11</text>
<text x="131.2" y="73.3">C16</text>
<text x="136" y="77.3">R25</text>
<text x="142.2" y="77.3">10k</text>
<text x="146.2" y="76.3">+5V</text>
<text x="151.3" y="72.5">+5V</text>
<text x="152.5" y="76">R27</text>
<text x="158.7" y="76">10k</text>
<text x="164" y="77.5">+5V</text>
<text x="172.9" y="76">R28</text>
<text x="180.3" y="76">10k</text>
<text x="54.3" y="79.3">GND</text>
<text x="110.6" y="78.8">+5V</text>
<text x="123.6" y="78.4">10n</text>
<text x="129.9" y="78.4">10n</text>
<text x="136" y="79.8">R26</text>
<text x="142.2" y="79.8">10k</text>
<text x="213" y="79.3">GND</text>
<text x="252.1" y="82.5">ENCODER</text>
<text x="213.5" y="89">+5V</text>
<text x="127.1" y="91.5">GND</text>
<text x="156.4" y="91.5">GND</text>
<text x="188.6" y="94.8">R24</text>
<text x="195.7" y="94.8">4k7</text>
<text x="213.5" y="95.3">GND</text>
<text x="252.1" y="95.2">DS18B20</text>
<text x="123.6" y="97.5">C2</text>
<text x="132.5" y="97.5">100n</text>
<text x="152.5" y="100.2">R12</text>
<text x="160" y="98.9">15k</text>
<text x="213.5" y="99.1">+5V</text>
<text x="134.2" y="104.9">R11</text>
<text x="141.1" y="105">220</text>
<text x="166.5" y="104">R1315k</text>
<text x="192.5" y="104.7">+5V</text>
<text x="212.2" y="105.5">GND</text>
<text x="226.7" y="102.8">ADC</text>
<text x="171.9" y="112.3">74LVC1G17DBV</text>
<text x="213.5" y="110.6">+5V</text>
<text x="100.5" y="114.4">GND</text>
<text x="191.1" y="117.6">R15</text>
<text x="197" y="117.7">2k2</text>
<text x="203.3" y="114.1">R141k</text>
<text x="216.6" y="116.1">+5V</text>
<text x="52.5" y="125.4">C7</text>
<text x="101.8" y="123.2">HGND</text>
<text x="176" y="124.4">U5</text>
<text x="187.2" y="124.1">C3</text>
<text x="197.6" y="123.8">+5V</text>
<text x="209.7" y="125.8">GND</text>
<text x="231.5" y="120.3">DREHZAHL1</text>
<text x="231.5" y="125.4">DREHZAHL2</text>
<text x="120.8" y="128.3">HGND</text>
<text x="156.9" y="131.3" transform="rotate(-90 156.9 131.3)">GND</text>
<text x="169.3" y="130.5">C4</text>
<text x="174.4" y="130.5">100n</text>
<text x="187.6" y="126.7">1n</text>
<text x="204.6" y="131.9">R16</text>
<text x="209.7" y="130.9">+5V</text>
<text x="231.5" y="130.5">DREHZAHL3</text>
<text x="41.4" y="132.6">HVCC</text>
<text x="52.8" y="133">100n</text>
<text x="61.4" y="132.6">HGND</text>
<text x="98.5" y="135.4">R18</text>
<text x="99.2" y="138">10K</text>
<text x="108.1" y="133.4" transform="rotate(-90 108.1 133.4)">HVCC</text>
<text x="111.4" y="135.2">SJ2</text>
<text x="123.9" y="136.8">100n</text>
<text x="126.2" y="134.3">C8</text>
<text x="150.4" y="135.6">C5</text>
<text x="180" y="133.9">GND</text>
<text x="189.4" y="132.1">GND</text>
<text x="196.2" y="135.4">R17</text>
<text x="204.5" y="134.4">1k</text>
<text x="72.8" y="141.5">HGND</text>
<text x="85.2" y="140.3">U6</text>
<text x="90.3" y="139.8">DAC</text>
<text x="112.5" y="142.8">HVCC</text>
<text x="127.1" y="139.8">U7</text>
<text x="148" y="138.1">100n</text>
<text x="162.7" y="143.6">+5V</text>
<text x="182" y="139.4">C6</text>
<text x="188.4" y="139.4">100n</text>
<text x="197" y="140.5">2k2</text>
<text x="231.5" y="138.1">SECURSW1</text>
<text x="256.7" y="139.8">NC</text>
<text x="29.4" y="144.7">J9</text>
<text x="29.4" y="147.4">Mainboard</text>
<text x="32.7" y="144.1">SMC</text>
<text x="68.7" y="147.4">HGND</text>
<text x="175.4" y="146.1">GND</text>
<text x="187.5" y="146.7">U5P</text>
<text x="197.6" y="146.6">+5V</text>
<text x="209.2" y="145.3">GND</text>
<text x="231.5" y="145.7">SECURSW2</text>
<text x="27.8" y="151.7">Pedaloutput:</text>
<text x="27.8" y="154.4">min speed 2,3V</text>
<text x="62.4" y="155">HVCC</text>
<text x="68" y="150.4">HVCC</text>
<text x="85.2" y="153.7">MCP4725</text>
<text x="99.7" y="155.7">R19</text>
<text x="100.5" y="153.2">1k5</text>
<text x="108.1" y="154.5">1k5</text>
<text x="118.3" y="155">HGND</text>
<text x="155.9" y="153">GND</text>
<text x="27.8" y="157">max speed 4,2V</text>
<text x="56.6" y="160.6">HVCC</text>
<text x="71.5" y="157.1">C9</text>
<text x="76.9" y="157.1">100n</text>
<text x="87.2" y="157.3">C10</text>
<text x="107.3" y="157">R20</text>
<text x="127.1" y="156.3">ISO1540</text>
<text x="180.5" y="161.2">external start/stop switch, direction changebutton with LED, speedcontrol potentiometer,</text>
<text x="73.8" y="165.1">HGND</text>
<text x="84.5" y="163.3" transform="rotate(-90 84.5 163.3)">HVCC</text>
<text x="88.8" y="164.9">10u HGND</text>
<text x="141.1" y="163.9">GND</text>
<text x="151.8" y="162.5">GND-5V</text>
<text x="180.5" y="163.9">securityswitch with restart interlock</text>
<text x="22.2" y="173.3">PIN2F061.060</text>
<text x="45.9" y="172.6">F1</text>
<text x="101.8" y="169">HVCC</text>
<text x="111.9" y="169">HVCC</text>
<text x="141.7" y="168.2">+5V</text>
<text x="156.4" y="171.5">+5V</text>
<text x="191.9" y="170.1">Christian Brandtner , Paderborn, 05/2022</text>
<text x="191.9" y="172.8">Benutzung auf eigene Gefahr und Verantwortung</text>
<text x="20.5" y="179.1">230 V AC</text>
<text x="35.6" y="177.1">J2</text>
<text x="45.9" y="177">0,05A</text>
<text x="168.5" y="178.9" transform="rotate(-90 168.5 178.9)">H3</text>
<text x="171.5" y="178.9" transform="rotate(-90 171.5 178.9)">MOUNT-PAD-ROUND3.0</text>
<text x="174.8" y="178.9" transform="rotate(-90 174.8 178.9)">H4</text>
<text x="177.9" y="178.9" transform="rotate(-90 177.9 178.9)">MOUNT-PAD-ROUND3.0</text>
<text x="22.2" y="184.7">PIN2F061.060</text>
<text x="157.2" y="183.4">GND</text>
<text x="35.6" y="188.5">J1</text>
<text x="166.5" y="189.3">GND GND</text>
<text x="42.1" y="196.8">F2</text>
</g>
<g font-size="2.1" fill="#505050">
<text x="124.3" y="15">1</text>
<text x="138.9" y="15">4</text>
<text x="124.3" y="20">2</text>
<text x="138.9" y="20">3</text>
<text x="230" y="18.6">DIR-1</text>
<text x="230" y="21.2">DIR-2</text>
<text x="230" y="23.7">DIR-3</text>
<text x="230" y="26.2">DIR-4</text>
<text x="124.3" y="31.5">4</text>
<text x="138.9" y="31.5">1</text>
<text x="124.3" y="36.6">3</text>
<text x="138.9" y="36.6">2</text>
<text x="230" y="38.9">START-1</text>
<text x="230" y="41.5">START-2</text>
<text x="230" y="44">START-3</text>
<text x="230" y="46.6">START-4</text>
<text x="76" y="51.1" transform="rotate(-90 76 51.1)">J1.1</text>
<text x="78.5" y="51.1" transform="rotate(-90 78.5 51.1)">J1.3</text>
<text x="81.1" y="51.1" transform="rotate(-90 81.1 51.1)">J1.2</text>
<text x="83.6" y="51.1" transform="rotate(-90 83.6 51.1)">J1.4</text>
<text x="86.2" y="51.1" transform="rotate(-90 86.2 51.1)">J1.5</text>
<text x="88.7" y="51.1" transform="rotate(-90 88.7 51.1)">J1.6</text>
<text x="230" y="51.6">STOP-1</text>
<text x="230" y="54.2">STOP-2</text>
<text x="230" y="56.7">STOP-3</text>
<text x="230" y="59.3">STOP-4</text>
<text x="77.1" y="62.8" transform="rotate(-90 77.1 62.8)">P_DTR</text>
<text x="79.7" y="62.7" transform="rotate(-90 79.7 62.7)">P_TXD</text>
<text x="82.2" y="62.9" transform="rotate(-90 82.2 62.9)">P_RXD</text>
<text x="84.7" y="62.9" transform="rotate(-90 84.7 62.9)">P_VCC</text>
<text x="85.4" y="64.3">SCL/PC5</text>
<text x="87.3" y="62.7" transform="rotate(-90 87.3 62.7)">P_CTS</text>
<text x="89.8" y="63.1" transform="rotate(-90 89.8 63.1)">P_GND</text>
<text x="99" y="65.8">J2.1</text>
<text x="99" y="63.2">J2.2</text>
<text x="230" y="64.3">DISPLAY-1</text>
<text x="61.2" y="70.8">J7.12</text>
<text x="71.1" y="72">PD1/TX</text>
<text x="85.2" y="66.9">SDA/PC4</text>
<text x="89.4" y="72">RAW</text>
<text x="99" y="70.8">J6.1</text>
<text x="230" y="66.9">DISPLAY-2</text>
<text x="230" y="69.4">DISPLAY-3</text>
<text x="230" y="72">DISPLAY-4</text>
<text x="61.3" y="73.4">J7.11</text>
<text x="62.4" y="75.9">J6.3</text>
<text x="71.1" y="74.5">PD0/RX</text>
<text x="71.1" y="77">RST.1</text>
<text x="87.8" y="74.5">GND.2</text>
<text x="88.5" y="77">RST.2</text>
<text x="99" y="73.4">J6.2</text>
<text x="99" y="75.9">J7.10</text>
<text x="62.4" y="78.5">J3.1</text>
<text x="62.4" y="81">J7.8</text>
<text x="62.4" y="83.5">J7.7</text>
<text x="71.1" y="79.6">GND.1</text>
<text x="71.1" y="82.1">PD2/INT0</text>
<text x="89.8" y="79.6">VCC</text>
<text x="90.2" y="82.1">PC3</text>
<text x="99" y="78.5">J6.4</text>
<text x="99" y="81">J6.5</text>
<text x="99" y="83.5">J6.6</text>
<text x="230" y="79.6">ENC-1</text>
<text x="230" y="82.1">ENC-2</text>
<text x="62.4" y="86.1">J7.6</text>
<text x="62.4" y="88.6">J7.5</text>
<text x="71.1" y="84.6">PD3/INT1</text>
<text x="71.1" y="87.2">PD4</text>
<text x="71.1" y="89.7">PD5/OC0B</text>
<text x="90.2" y="84.6">PC2</text>
<text x="90.2" y="87.2">PC1</text>
<text x="90.2" y="89.7">PC0</text>
<text x="99" y="86.1">J6.7</text>
<text x="99" y="88.6">J6.8</text>
<text x="230" y="84.6">ENC-3</text>
<text x="230" y="87.2">ENC-4</text>
<text x="230" y="89.7">ENC-5</text>
<text x="62.4" y="91.2">J7.4</text>
<text x="62.4" y="93.7">J7.3</text>
<text x="71.1" y="92.3">PD6/OC0A</text>
<text x="71.1" y="94.8">PD7</text>
<text x="84.2" y="94.8">MISO/PB4</text>
<text x="85.3" y="92.3">SCK/PB5</text>
<text x="99" y="91.2">J6.9</text>
<text x="99" y="93.7">J6.10</text>
<text x="230" y="94.8">TEMP-1</text>
<text x="62.4" y="96.2">J7.2</text>
<text x="62.4" y="98.8">J7.1</text>
<text x="71.1" y="97.3">PB0</text>
<text x="71.1" y="99.9">PB1/OC1A</text>
<text x="83.9" y="99.9">OC1B/PB2</text>
<text x="84.2" y="97.3">MOSI/PB3</text>
<text x="99" y="96.2">J6.11</text>
<text x="99" y="98.8">J6.12</text>
<text x="230" y="97.3">TEMP-2</text>
<text x="230" y="99.9">TEMP-3</text>
<text x="88.6" y="105">ADC7</text>
<text x="88.6" y="107.5">ADC6</text>
<text x="99" y="103.8">J3.3</text>
<text x="99" y="106.4">J3.2</text>
<text x="230" y="105">ADC-1</text>
<text x="230" y="107.5">ADC-2</text>
<text x="87.8" y="110">GND.3</text>
<text x="99" y="108.9">J7.9</text>
<text x="230" y="110">ADC-3</text>
<text x="171.9" y="119.1">4</text>
<text x="185.4" y="119.1">2</text>
<text x="220.8" y="119.1">1</text>
<text x="220.8" y="124.2">2</text>
<text x="220.8" y="129.2">3</text>
<text x="110.3" y="135.6" transform="rotate(-90 110.3 135.6)">2</text>
<text x="220.8" y="136.9">1</text>
<text x="55.7" y="141.8">J9-1</text>
<text x="83.7" y="143.2">1</text>
<text x="100.8" y="143.2">6</text>
<text x="110.3" y="142.6" transform="rotate(-90 110.3 142.6)">1</text>
<text x="125.6" y="143.2">1</text>
<text x="150.4" y="143.2">8</text>
<text x="55.7" y="144.3">J9-2</text>
<text x="55.7" y="146.9">J9-3</text>
<text x="83.7" y="145.7">2</text>
<text x="83.7" y="148.3">3</text>
<text x="87.6" y="144.3">VOUT</text>
<text x="87.6" y="146.9">GND</text>
<text x="87.6" y="149.4">VCC</text>
<text x="93.7" y="149.4">SDA</text>
<text x="94" y="146.9">SCL</text>
<text x="95.1" y="144.3">AO</text>
<text x="100.8" y="145.7">5</text>
<text x="100.8" y="148.3">4</text>
<text x="125.6" y="145.7">2</text>
<text x="125.6" y="148.3">3</text>
<text x="129.5" y="144.3">VCC1</text>
<text x="129.5" y="146.9">SDA1</text>
<text x="129.5" y="149.4">SCL1</text>
<text x="142" y="144.3">VCC2</text>
<text x="142.1" y="146.9">SDA2</text>
<text x="142.3" y="149.4">SCL2</text>
<text x="150.4" y="145.7">7</text>
<text x="150.4" y="148.3">6</text>
<text x="183.3" y="148.3">3</text>
<text x="194.2" y="148.3">5</text>
<text x="220.8" y="144.5">2</text>
<text x="125.6" y="150.8">4</text>
<text x="129.5" y="151.9">GND1</text>
<text x="141.7" y="151.9">GND2</text>
<text x="150.4" y="150.8">5</text>
<text x="155.1" y="167.2">5VDC-2</text>
<text x="155.1" y="164.6">5VDC-1</text>
<text x="118.4" y="173.7">AC/N</text>
<text x="154.9" y="173.7">+V</text>
<text x="128.2" y="174.8">AC/N</text>
<text x="147.5" y="174.8">V+</text>
<text x="118.8" y="185.1">AC/L</text>
<text x="154.9" y="185.1">-V</text>
<text x="128.2" y="186.2">AC/L</text>
<text x="148.2" y="186.2">V-</text>
</g>
<g font-size="1.8" fill="#505050">
<text x="183" y="150.5">GND</text>
<text x="191.9" y="150.5">VCC</text>
<text x="136" y="170.2">SV1</text>
<text x="137.3" y="185.5">IR</text>
<text x="139.1" y="185.5">M-02-5</text>
</g>
<g font-size="1.8" fill="#800000">
<text x="90.2" y="161.9">+</text>
<text x="132.9" y="179.1">AC-DC</text>
<text x="139" y="179.1">IRM-02-x</text>
<text x="128.4" y="182.9" transform="rotate(-90 128.4 182.9)">230V AC</text>
</g>
<g font-size="1.4" fill="#505050">
<text x="148.6" y="15.8">SMC_LED</text>
<text x="160.4" y="26">DIRECTION_LED</text>
<text x="157.9" y="37.4">SMC_SW</text>
<text x="197.5" y="37.5" transform="rotate(-90 197.5 37.5)">DIRECTION_SW</text>
<text x="241.3" y="41.2">STARTLED</text>
<text x="187" y="46.3">START_SW</text>
<text x="241.3" y="46.3">START_SW</text>
<text x="124.8" y="53.9">START_LED_</text>
<text x="125.5" y="59">STOP_LED_</text>
<text x="187.7" y="59">STOP_SW</text>
<text x="241.3" y="59">STOP_SW</text>
<text x="242.6" y="69.2">SCL</text>
<text x="242.6" y="71.7">SDA</text>
<text x="43.4" y="81.9">SECURITY_SW</text>
<text x="42.7" y="89.5">DIRECTION_SW</text>
<text x="46" y="86.9">START_SW</text>
<text x="46.7" y="84.4">STOP_SW</text>
<text x="238.8" y="86.9">KEY</text>
<text x="43.7" y="92">RPM_SENSOR</text>
<text x="46.9" y="94.6">SMC_LED</text>
<text x="204.5" y="92">ONEWIRE</text>
<text x="42.3" y="99.6">DIRECTION_LED</text>
<text x="47.4" y="97.1">SMC_SW</text>
<text x="109.2" y="97.1">START_LED_</text>
<text x="109.2" y="99.6">STOP_LED_</text>
<text x="146.6" y="113.6">RPM_SENSOR</text>
<text x="146.2" y="118.7">SECURITY_SW</text>
<text x="165.1" y="149.1">SCL</text>
<text x="165.1" y="146.6">SDA</text>
<text x="37" y="196.9">N$15</text>
<text x="52.2" y="196.9">N$21</text>
<text x="43.3" y="200.7">Alternativ</text>
</g>
</svg>
